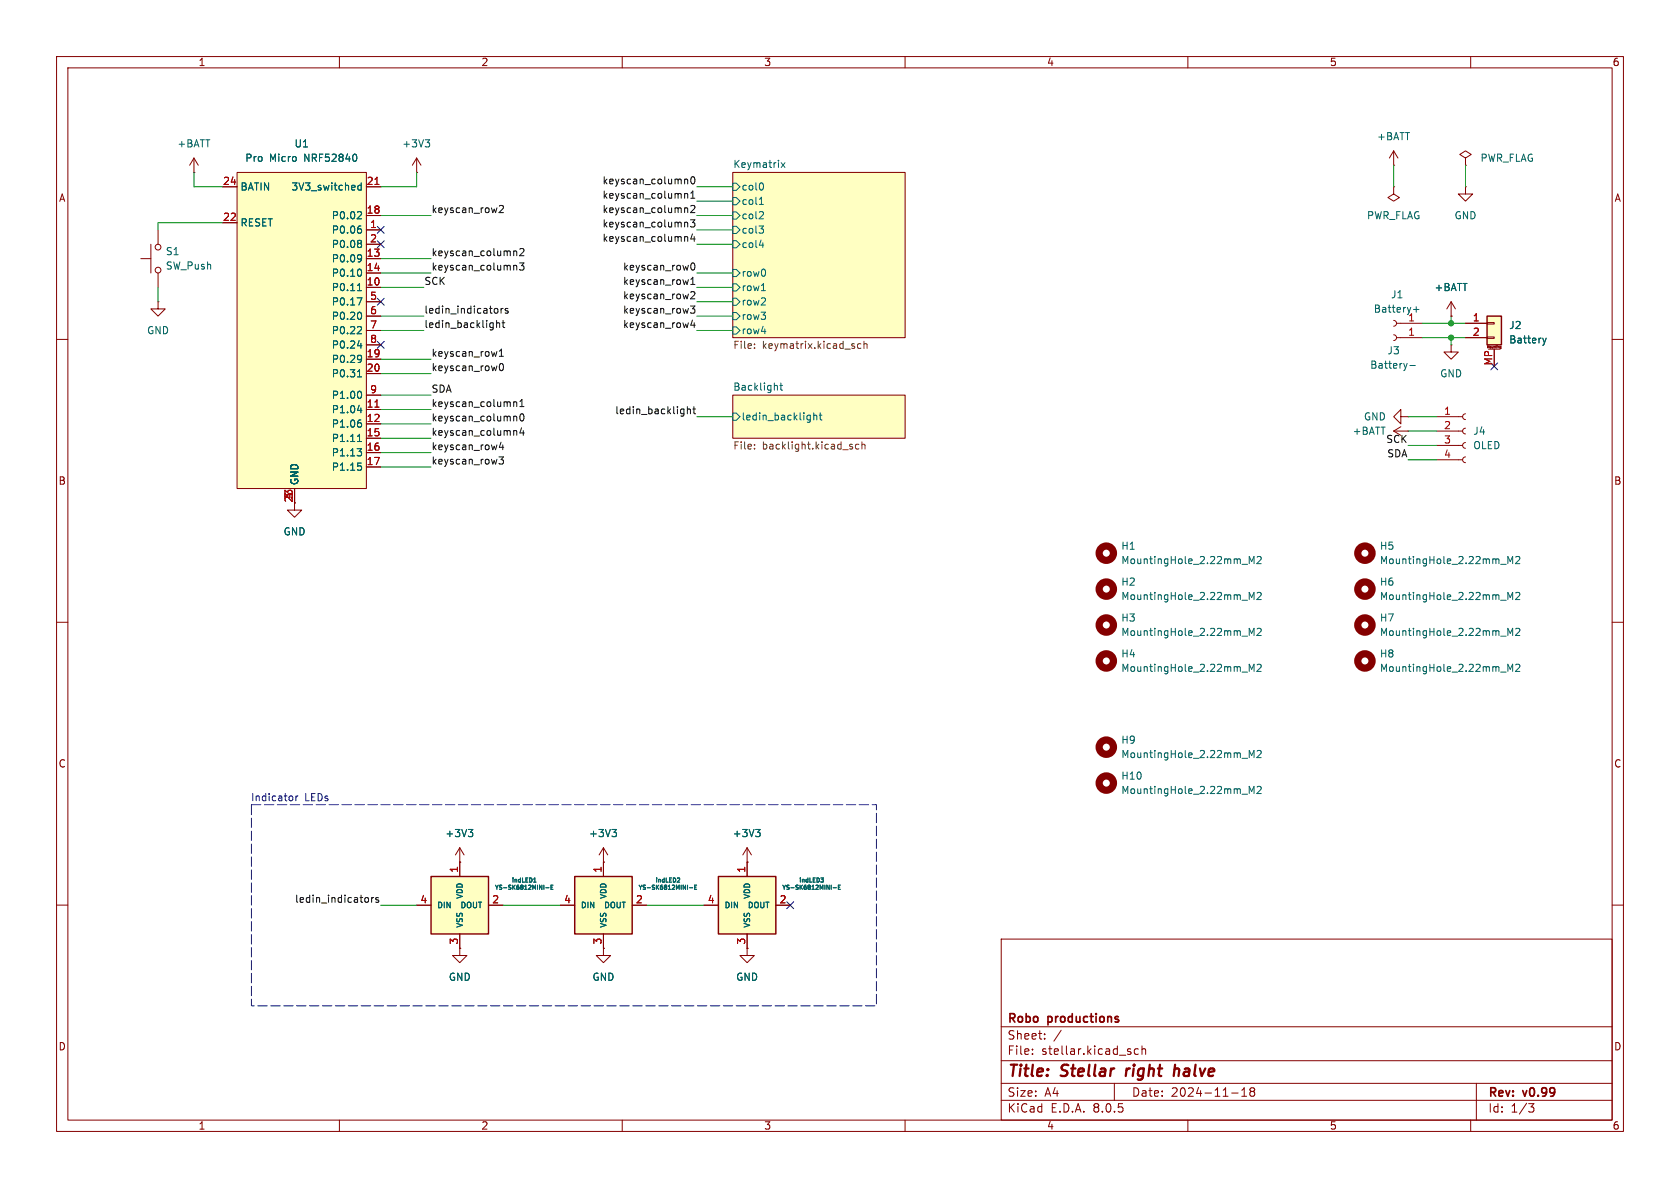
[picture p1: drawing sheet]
<svg xmlns="http://www.w3.org/2000/svg" width="297mm" height="210mm" viewBox="0 0 297 210" stroke-linecap="round" stroke-linejoin="round" font-family="sans-serif">
<g fill="none" stroke="#840000" stroke-width=".18">
<path d="M10 10h277v190h-277zM12 12h273v186h-273zM60 10v2M110 10v2M160 10v2M210 10v2M260 10v2M129.5 30.5h30.5v29.2h-30.5zM10 60h2M285 60h2M129.5 69.9h30.5v7.6h-30.5zM247.6 73.7v-1.3l-1.2 1.3 1.2 1.2v-1.2h1.3"/>
<path d="M248.9 73.7h.1M10 110h2M285 110h2M10 160h2M285 160h2M177 166h108v32h-108zM60 198v2M110 198v2M160 198v2M177 194.5h108M177 191.5h108M177 187.5h108"/>
<path d="M177 181.5h108M182.5 186.3v.1M182.5 185.5v.1M184.7 183.6v.1M184.7 182.8v.1M187.6 182.1l-1.3 2M197 191.5v3M201.2 185.5l-.4-.1-.3 .3v.4l.2 .2h.5M201.9 185.5l.2-.1 .4 .1v.9M201.9 184.9v1.5M210 198v2M217.7 193.2h1.2"/>
<path d="M219.5 193.8h.9M219.5 192.7l.5-.4v1.5M221.2 192.9l-.2 .3v.3l.2 .3 .5-.1 .1-.2-.1-.4-.2-.2M221.2 192.9l-.2-.2 .2-.4 .5 .1 .1 .2-.3 .3M221.2 192.9h.3M260 198v2M261 191.5v6.5M270.2 195.1h1l-.5 .6 .4 .1 .1 .5-.3 .3h-.4"/>
</g>
<path d="M199.2 188.9l-.2 1.3M207.7 188.2l-.2 2M208.4 189a.57 .57 0 0 0-.8 .1M208.5 189.2l-.2 1" fill="none" stroke="#840000" stroke-width=".4"/>
<g fill="#ffffc2" stroke="#ffffc2" stroke-width=".18">
<path d="M129.5 69.9h30.5v7.6h-30.5z"/>
<path d="M129.5 30.5h30.5v29.2h-30.5z"/>
</g>
<g fill="none" stroke="#006464" stroke-width=".18">
<path d="M129.5 32.4h.7l.6 .6-.6 .7h-.7zM129.5 34.9h.7l.6 .7-.6 .6h-.7zM129.5 37.5h.7l.6 .6-.6 .6h-.7zM134.2 39.9h.8l-.5 .5M134.2 36.1h.8M134.5 35.1l.1-.2v1.2M134.7 37.4l.3 .3-.1 .3-.7 .7h.8M134.8 32.4l.2 .4-.2 .7M138.1 28.8l.7 .8M138.8 28.8l-.7 .8M129.5 47.6h.7l.6 .7-.6 .6h-.7zM129.5 50.2h.7l.6 .6-.6 .6h-.7z"/>
<path d="M129.5 52.7h.7l.6 .6-.6 .7h-.7zM129.5 55.2h.7l.6 .7-.6 .6h-.7zM129.5 57.8h.7l.6 .6-.6 .7h-.7zM129.5 40h.7l.6 .6-.6 .7h-.7zM129.5 42.5h.7l.6 .7-.6 .6h-.7zM134.2 43.3h.8M134.6 51.4h.7M134.6 58.6h.8M134.7 40.4l.3 .3v.3l-.3 .2M134.9 42.9v.9M129.5 73h.7l.6 .7-.6 .6h-.7zM137.3 68.1l.1 .2v.7"/>
<path d="M137.9 68.1h.4M138 67.7v1.1l.3 .2M143.9 73v1.2M143.9 73.5l.1-.1 .3 .1 .1 .7M144.8 73.4h.5M145 73v1.1l.3 .1"/>
</g>
<path d="M133.4 79.3v.1M133.4 60.8v.1M133.4 61.5v.1M133.4 78.6v.1M150.6 79l.1 .1-.1 .3M150.6 78.5l.1 .1M151.8 78.6l-.3-.1-.3 .3 .2 .5h.4M152.2 60.8h-.4l-.2 .2 .1 .5h.5M152.4 78.7l.2-.2 .3 .1v.8M152.4 78.1v1.3M152.7 60.9l.2-.1h.3l.1 .8M152.7 60.3v1.3" fill="none" stroke="#725600" stroke-width=".18"/>
<path d="M127 154.9h10.2v10.2h-10.2z" fill="#ffffc2"/>
<path d="M127 154.9h10.2v10.2h-10.2z" fill="none" stroke="#840000" stroke-width=".25"/>
<g fill="none" stroke="#840000" stroke-width=".18">
<path d="M34.3 30.5h.1M34.3 27.9l-.8 1.3M34.3 27.9v2.6M34.3 27.9l.8 1.3M246.4 29.2h.1M246.4 33v1.3l1 .6-1 .7-1-.7 1-.6M246.4 33h.1M246.4 26.7l-.8 1.2M246.4 26.7v2.5M246.4 26.7l.7 1.2M259.1 27.9l1-.6-1-.6-1 .6 1 .6v1.3M259.1 29.2h.1"/>
<path d="M259.1 33v1.3h1.2l-1.2 1.3-1.3-1.3h1.3M259.1 33h.1M24.9 45.7h1.8M26.7 43.2v5.1M27.9 40.6v2.6M27.9 48.3v2.5M246.4 56.6l.3 .2 .2 .4-.2 .3-.3 .2M246.4 59.2l.3 .1 .2 .4-.2 .3-.3 .2M246.9 57.2h4.6M246.9 59.7h4.6M256.5 55.9h.1M256.5 53.3l-.7 1.3"/>
<path d="M256.5 53.3v2.6M256.5 53.3l.8 1.3M246.4 76.2l1.2 .8M246.4 76.2h2.5M247.6 75.4l-1.2 .8M248.9 76.2h.1M254 76.2h4.6M254 78.7h4.6M254 73.7h4.6M259.1 78.2l-.4 .2-.1 .3 .1 .4 .4 .1M259.1 75.7l-.4 .1-.1 .4 .1 .4 .4 .1M259.1 73.2l-.4 .1-.1 .4 .1 .3 .4 .2"/>
<path d="M52.1 88.9v1.3h1.2l-1.2 1.2-1.3-1.2h1.3M254 81.3h4.6M259.1 80.8l-.4 .1-.1 .4 .1 .3 .4 .2M106.7 152.4h.1M106.7 149.9l-.8 1.2M106.7 149.9v2.5M106.7 149.9l.7 1.2M132.1 152.4h.1M132.1 149.9v5M132.1 149.9l-.8 1.2M132.1 149.9l.7 1.2M124.5 160h2.5"/>
<path d="M132.1 165.1v2.5M137.2 160h2.5"/>
<circle cx="27.9" cy="43.7" r=".51"/>
<circle cx="27.9" cy="47.8" r=".51"/>
</g>
<g fill="none" stroke="#006464" stroke-width=".18">
<path d="M249.9 54.7h1M250.4 54.2v1M249.3 64.6h.9M265.3 99.8h1M266.6 99.6v-1.2l.4 .9 .4-.9v1.2M268 98.5l.4-.1 .3 .3-.8 .9h.8M219.6 112.5h.9M220.8 112.3v-1.2l.5 .9 .4-.9v1.2M222.2 111.2l.5-.1 .3 .3-.8 .9h.8M265.3 106.1h1M265.3 118.8h1M265.3 112.5h1"/>
<path d="M266.6 106v-1.3l.4 .9 .4-.9v1.3M266.6 112.3v-1.2l.4 .9 .4-.9v1.2M266.6 118.7v-1.3l.4 .9 .4-.9v1.3M268 104.8l.4-.1 .3 .4-.8 .9h.8M268 111.2l.4-.1 .3 .3-.8 .9h.8M268 117.5l.4-.1 .3 .4-.8 .9h.8M219.6 134.1h.9M220.8 133.9v-1.2l.5 .9 .4-.9v1.2M222.2 132.8l.5-.1 .3 .3-.8 .9h.8M108.2 146.6h.8l-.4 .5M108.7 147.1l.3 .3v.3l-.3 .2M133.6 146.6h.8l-.4 .5"/>
<path d="M134.1 147.1l.3 .3v.3l-.3 .2M145.1 155.2h.5l-.3 .3 .2 .1 .1 .2-.4 .1M147.3 156.9h.6M148.2 156.8h.3M148.6 156.5h-.4v.7h.4"/>
</g>
<g fill="none" stroke="#840000" stroke-width="1.3">
<circle cx="241.3" cy="97.8" r="1.27"/>
<circle cx="195.6" cy="110.5" r="1.27"/>
<circle cx="241.3" cy="104.1" r="1.27"/>
<circle cx="241.3" cy="116.8" r="1.27"/>
<circle cx="241.3" cy="110.5" r="1.27"/>
<circle cx="195.6" cy="132.1" r="1.27"/>
</g>
<path d="M101.6 154.9h10.2v10.2h-10.2z" fill="#ffffc2"/>
<path d="M101.6 154.9h10.2v10.2h-10.2z" fill="none" stroke="#840000" stroke-width=".25"/>
<path d="M27.9 53.3v1.3h1.3l-1.3 1.3-1.2-1.3h1.2M27.9 53.3h.1M106.7 152.4v2.5M99.1 160h2.5M106.7 167.6v1.3h1.2l-1.2 1.3-1.3-1.3h1.3M106.7 167.6h.1M106.7 165.1v2.5M111.8 160h2.5" fill="none" stroke="#840000" stroke-width=".18"/>
<path d="M119.8 155.2h.3l.1 .2-.5 .5h.5M121.9 156.9h.6M122.8 156.8h.3M123.2 156.5h-.4v.7h.4" fill="none" stroke="#006464" stroke-width=".18"/>
<path d="M76.2 154.9h10.2v10.2h-10.2z" fill="#ffffc2"/>
<path d="M76.2 154.9h10.2v10.2h-10.2z" fill="none" stroke="#840000" stroke-width=".25"/>
<path d="M81.3 152.4h.1M81.3 149.9v5M81.3 149.9l-.8 1.2M81.3 149.9l.7 1.2M73.7 160h2.5M81.3 167.6v1.3h1.2l-1.2 1.3-1.3-1.3h1.3M81.3 167.6h.1M81.3 165.1v2.5M86.4 160h2.5" fill="none" stroke="#840000" stroke-width=".18"/>
<g fill="none" stroke="#006464" stroke-width=".18">
<path d="M219.6 118.8h.9M220.8 118.7v-1.3l.5 .9 .4-.9v1.3M222.2 117.5l.5-.1 .3 .4-.8 .9h.8M222.2 139.1l.5-.1 .3 .4-.8 .9h.8M82.8 146.6h.8l-.4 .5M83.3 147.1l.3 .3v.3l-.3 .2M94.3 155.9h.5M94.4 155.4l.2-.2v.7M96.5 156.9h.6M97.4 156.8h.3M97.8 156.5h-.4v.7h.4M219.6 140.4h.9"/>
<path d="M220.8 140.3v-1.3l.5 .9 .4-.9v1.3"/>
</g>
<g fill="none" stroke="#840000" stroke-width="1.3">
<circle cx="195.6" cy="116.8" r="1.27"/>
<circle cx="195.6" cy="138.4" r="1.27"/>
</g>
<path d="M262.9 55.9h2.5v5.1h-2.5z" fill="#ffffc2"/>
<g fill="none" stroke="#840000" stroke-width=".18">
<path d="M259.1 57.2h3.8M259.1 59.7h3.8M262.9 59.6h1.3v.2h-1.3zM262.9 57h1.3v.3h-1.3zM263 61.5v-.4l.1 .3 .1-.3v.4M263.1 61.7h2.1M264.2 61.7v3.1M264.4 61.1v.4M264.6 61.1l.1 .1M264.7 61.2h.1M265.2 61.6h.1M265.2 61.3v.2h.1"/>
<path d="M265.2 61.3h.1v.3M265.2 61.3h.1M265.3 61.6h.1M132.1 167.6v1.3h1.2l-1.2 1.3-1.3-1.3h1.3M132.1 167.6h.1"/>
</g>
<path d="M262.9 55.9h2.5v5.1h-2.5z" fill="none" stroke="#840000" stroke-width=".25"/>
<path d="M272.7 59.8l.3 .8M273.3 59.8l-.3 .8M273 60.6l-.1 .4M219.6 99.8h.9M220.8 99.6v-1.2l.5 .9 .4-.9v1.2M222.2 98.5l.5-.1 .3 .3-.8 .9h.8M219.6 106.1h.9M220.8 106v-1.3l.5 .9 .4-.9v1.3M222.2 104.8l.5-.1 .3 .4-.8 .9h.8" fill="none" stroke="#006464" stroke-width=".18"/>
<g fill="none" stroke="#840000" stroke-width="1.3">
<circle cx="195.6" cy="97.8" r="1.27"/>
<circle cx="195.6" cy="104.1" r="1.27"/>
</g>
<path d="M41.9 30.5h22.9v55.9h-22.9z" fill="#ffffc2"/>
<g fill="none" stroke="#840000" stroke-width=".18">
<path d="M39.4 33h2.5M39.4 39.4h2.5M41.9 30.5h22.9v55.9h-22.9zM64.8 38.1h2.5M64.8 33h2.5M73.7 30.5h.1M73.7 27.9l-.8 1.3M73.7 27.9v2.6M73.7 27.9l.7 1.3M64.8 40.6h2.5M64.8 50.8h2.5M64.8 45.7h2.5"/>
<path d="M64.8 48.3h2.5M64.8 43.2h2.5M64.8 53.3h2.5M64.8 55.9h2.5M64.8 58.4h2.5M256.5 55.9h.1M259.1 57.2h3.8M259.1 59.7h3.8M64.8 72.4h2.5M64.8 74.9h2.5M64.8 77.5h2.5M64.8 63.5h2.5"/>
<path d="M64.8 66h2.5M64.8 61h2.5M64.8 69.9h2.5M256.5 61v1.2h1.3l-1.3 1.3-1.2-1.3h1.2M256.5 61h.1M264.2 61.7v3.1M52.1 86.4v2.5M64.8 80h2.5M64.8 82.6h2.5M81.3 152.4h.1M81.3 152.4v2.5M106.7 152.4h.1"/>
<path d="M106.7 152.4v2.5M132.1 152.4h.1M132.1 152.4v2.5M73.7 160h2.5M81.3 167.6h.1M81.3 165.1v2.5M86.4 160h2.5M99.1 160h2.5M106.7 167.6h.1M106.7 165.1v2.5M111.8 160h2.5M124.5 160h2.5"/>
<path d="M132.1 167.6h.1M132.1 165.1v2.5M137.2 160h2.5"/>
</g>
<g fill="none" stroke="#006464" stroke-width=".18">
<path d="M63 27.4l.1 .3-.1 .7M63.6 39.9h.2M63.7 37.4l.2 .3v.3l-.8 .7h.8M63.9 32.3v1.3M63.9 32.8h-.4l-.2 .2 .1 .5h.5M75.2 24.7h.8l-.5 .5M75.7 25.2l.3 .2v.3l-.3 .3M63.1 52.6h.9l-.6 1.3M63.2 51.4h.7M63.4 50.3l.2-.2v1.3M63.6 47.6a.79 .79 0 0 1 0 1.2M63.6 55.2a.79 .79 0 0 1 0 1.3"/>
<path d="M63.7 40.4l.2 .3v.3l-.2 .2M63.7 42.5l.2 .2-.2 .3 .2 .3v.2l-.2 .3M63.7 45l.2 .2a1.03 1.03 0 0 1-.2 1M63.7 57.7l.2 .3v.3l-.8 .7h.8M63.9 45.6l-.2 .2M272.7 59.8l.3 .8M273.3 59.8l-.3 .8M63.1 79.3h.8l-.4 .5M63.2 72.5h.8M63.2 78h.7M63.2 66.6h.7M63.2 61.1h.8"/>
<path d="M63.4 65.5l.2-.2v1.3M63.4 77l.2-.2v1.2M63.6 74.2h.2M63.6 69.2a.79 .79 0 0 1 0 1.2M63.7 62.8l.2 .1a1.03 1.03 0 0 1-.2 1.1M63.7 74.7l.2 .3v.3l-.2 .2M63.7 79.8l.2 .2v.3l-.2 .3M63.8 60.7v.8M63.8 72.1v.9M63.9 63.4l-.2 .2M273 60.6l-.1 .4M63.3 81.9h.6"/>
<path d="M63.7 82.3l.2 .3v.3l-.2 .2M82.8 146.6h.8l-.4 .5M83.3 147.1l.3 .3v.3l-.3 .2M94.3 155.9h.5M94.4 155.4l.2-.2v.7M96.5 156.9h.6M97.4 156.8h.3M97.8 156.5h-.4v.7h.4M108.2 146.6h.8l-.4 .5M108.7 147.1l.3 .3v.3l-.3 .2M119.8 155.2h.3l.1 .2-.5 .5h.5M121.9 156.9h.6"/>
<path d="M122.8 156.8h.3M123.2 156.5h-.4v.7h.4M133.6 146.6h.8l-.4 .5M134.1 147.1l.3 .3v.3l-.3 .2M145.1 155.2h.5l-.3 .3 .2 .1 .1 .2-.4 .1M147.3 156.9h.6M148.2 156.8h.3M148.6 156.5h-.4v.7h.4"/>
</g>
<path d="M66.3 32.6h.7M66.3 72h.7" fill="none" stroke="#a90000" stroke-width=".18"/>
<g fill="none" stroke="#0f0f0f" stroke-width=".18">
<path d="M88.3 36.4l.5-.1 .2 .4-.8 .9h.8M121 34.3l.2-.1 .3 .1 .1 .7M121 34.2v.8M121.1 31.7h.4l.1 .8M121.1 36.8h.4l.1 .8M121.1 39.3h.4l.1 .8M122.1 38.9h.7l-.4 .4 .4 .2v.5l-.2 .1-.5-.1M122.1 36.4l.5-.1 .2 .4-.7 .9h.7M122.1 34.1l.4-.3v1.2M122.1 35h.7M122.3 31.3l.1-.1a.68 .68 0 0 1 .5 .7 .68 .68 0 0 1-.5 .6 .84 .84 0 0 1-.1-1.2zM87.6 54.5l.3 .1 .1 .2v.4l-.4 .2"/>
<path d="M87.8 56.6v1.3M87.8 57.2l.2-.1h.3v.8M88.6 54.5v.9M88.8 57.1h.4M88.9 56.6v1.1l.3 .2M88.9 54.5l-.3 .3M89.8 54.6l-.3-.1-.2 .2 .1 .2 .4 .1v.3h-.5M90.9 47h.4l.1 .7M90.9 44.4h.4l.1 .8M91.8 46.5h.8l-.4 .5 .4 .1v.5l-.2 .1-.6-.1M91.9 44.1l.5-.2 .2 .4-.8 .9h.8M121.1 41.9h.4l.1 .8"/>
<path d="M121.7 49.4l-.2 .9M122.1 54.1h.7l-.4 .5 .4 .1v.5l-.2 .2-.5-.2M122.1 51.7l.5-.1 .2 .3-.7 .9h.7M122.1 50.3h.7M122.1 49.4l.4-.4v1.3M122.2 46.6l.2-.1a.68 .68 0 0 1 .5 .6 .68 .68 0 0 1-.5 .6l-.2-.1-.1-.3zM122.4 41.3l-.3 .9h.8M122.4 56.6l-.3 .9h.8M122.7 41.8v.9M122.7 57.1v.8M87.9 62.1l-.3 .9M88.3 63h.7"/>
<path d="M88.3 62.1l.3-.4v1.3M88.4 64.4l.2-.1a.68 .68 0 0 1 .4 .6 .68 .68 0 0 1-.4 .6l-.2-.1-.1-.4zM88.6 78.2l-.3 .9h.8M88.9 78.7v.8M90.8 71.2l.2-.2 .3 .1 .1 .8M90.8 71v.9M90.9 73.6h.4l.1 .8M90.9 76.2h.4l.1 .8M91.9 71.9h.7M91.9 71l.4-.4v1.3M92 73.3l.2-.2a.68 .68 0 0 1 .4 .7 .68 .68 0 0 1-.4 .6l-.2-.1-.1-.4zM92.2 75.6l-.3 .9h.8"/>
<path d="M92.5 76.1v.9M121.5 71.9v1.2M121.5 72.4l.2-.1 .3 .1 .1 .7M122.5 72.3h.5M122.7 71.9v1.1l.3 .1M88.2 80.8h.8l-.4 .5 .3 .1v.5l-.1 .1-.6-.1M64.7 158.7h.3l.2 .2-.1 .5-.4 .1M65.7 158.7v.8M66.1 158.7l-.4 .2M66.9 158.7h-.3l-.2 .1 .1 .2 .4 .1v.3h-.5"/>
</g>
<path d="M51.6 140.8l.2 .1-.2 .6M52.3 140.7v.9M52.7 140.7l-.4 .2" fill="none" stroke="#0000c2" stroke-width=".18"/>
<path d="M44.4 142.2h110.5v35.6h-110.5z" fill="none" stroke="#0000c2" stroke-width=".18" stroke-dasharray="1.7 .6"/>
<g fill="none" stroke="#009600" stroke-width=".18">
<path d="M34.3 30.5v2.5h5.1M39.4 39.4h-11.5v1.2M67.3 38.1h8.9M73.7 30.5v2.5h-6.4M123.2 35.6h6.3M123.2 33h6.3M123.2 38.1h6.3M246.4 29.2v3.8M259.1 29.2v3.8M27.9 50.8v2.5M67.3 55.9h7.6M67.3 58.4h7.6"/>
<path d="M67.3 45.7h8.9M67.3 50.8h7.6M67.3 48.3h8.9M123.2 55.9h6.3M123.2 40.6h6.3M123.2 43.2h6.3M123.2 58.4h6.3M123.2 50.8h6.3M123.2 48.3h6.3M123.2 53.3h6.3M251.5 57.2h7.6M251.5 59.7h7.6"/>
<path d="M256.5 55.9v1.3M256.5 59.7v1.3M67.3 63.5h8.9M67.3 66h8.9M67.3 69.9h8.9M67.3 77.5h8.9M67.3 74.9h8.9M67.3 72.4h8.9M123.2 73.7h6.3M248.9 73.7h5.1M248.9 78.7h5.1M248.9 76.2h5.1"/>
<path d="M67.3 82.6h8.9M67.3 80h8.9M248.9 81.3h5.1M67.3 160h6.4M88.9 160h10.2M114.3 160h10.2"/>
</g>
<path d="M66.7 42.6l1.2 1.2M66.7 52.7l1.2 1.2M66.7 40l1.2 1.2M67.9 42.6l-1.2 1.2M67.9 52.7l-1.2 1.2M67.9 40l-1.2 1.2M66.7 60.4l1.2 1.2M67.9 60.4l-1.2 1.2M263.6 64.2l1.2 1.2M264.8 64.2l-1.2 1.2M139.1 159.4l1.2 1.2M140.3 159.4l-1.2 1.2" fill="none" stroke="#000084" stroke-width=".18"/>
<g fill="#009600" stroke="#009600" stroke-width=".18">
<circle cx="256.5" cy="59.7" r=".46"/>
<circle cx="256.5" cy="57.2" r=".46"/>
</g>
<g font-size="2.8" fill="#840000">
<text x="178" y="190.9">Title:</text>
<text x="187.7" y="190.9">Stellar</text>
<text x="199.9" y="190.9">right</text>
<text x="209.2" y="190.9">halve</text>
</g>
<g font-size="2.1" fill="#840000">
<text x="178" y="184">Sheet:</text>
<text x="178" y="181.2">Robo</text>
<text x="185.3" y="181.2">productions</text>
<text x="178" y="186.7">File:</text>
<text x="184.1" y="186.7">stellar.kicad_sch</text>
<text x="178" y="196.9">KiCad</text>
<text x="178" y="194.1">Size:</text>
<text x="184.7" y="194.1">A4</text>
<text x="185.7" y="196.9">E.D.A.</text>
<text x="193.3" y="196.9">8.0.5</text>
<text x="200" y="194.1">Date:</text>
<text x="207" y="194.1">2024-11-18</text>
<text x="263" y="194.3">Rev:</text>
<text x="263" y="196.9">Id:</text>
<text x="267.1" y="196.9">1/3</text>
<text x="269.4" y="194.3">v0.99</text>
</g>
<g font-size="1.8" fill="#840000">
<text x="35" y="11.9">1</text>
<text x="85" y="11.9">2</text>
<text x="135" y="11.9">3</text>
<text x="185" y="11.9">4</text>
<text x="235" y="11.9">5</text>
<text x="285" y="11.9">6</text>
<text x="10.3" y="35.9">A</text>
<text x="285.3" y="35.9">A</text>
<text x="10.3" y="85.9">B</text>
<text x="285.3" y="85.9">B</text>
<text x="10.3" y="135.9">C</text>
<text x="285.3" y="135.9">C</text>
<text x="10.3" y="185.9">D</text>
<text x="285.3" y="185.9">D</text>
<text x="35" y="199.9">1</text>
<text x="85" y="199.9">2</text>
<text x="135" y="199.9">3</text>
<text x="185" y="199.9">4</text>
<text x="235" y="199.9">5</text>
<text x="285" y="199.9">6</text>
</g>
<g font-size="1.8" fill="#006464">
<text x="31.3" y="26.3">+BATT</text>
<text x="43.3" y="28.8">Pro</text>
<text x="47.6" y="28.8">Micro</text>
<text x="52" y="26.3">U1</text>
<text x="53.9" y="28.8">NRF52840</text>
<text x="71" y="26.3">+3V3</text>
<text x="129.5" y="29.8">Keymatrix</text>
<text x="243.3" y="25">+BATT</text>
<text x="261.6" y="28.8">PWR_FLAG</text>
<text x="42.4" y="33.9">BATIN</text>
<text x="51.4" y="33.9">3V3_switched</text>
<text x="131" y="33.9">col0</text>
<text x="42.4" y="40.2">RESET</text>
<text x="58.6" y="41.5">P0.06</text>
<text x="58.6" y="39">P0.02</text>
<text x="131" y="36.4">col1</text>
<text x="131" y="39">col2</text>
<text x="131" y="41.5">col3</text>
<text x="241.6" y="39">PWR_FLAG</text>
<text x="257" y="39">GND</text>
<text x="29.2" y="45.3">S1</text>
<text x="29.2" y="47.9">SW_Push</text>
<text x="58.6" y="46.6">P0.09</text>
<text x="58.6" y="44">P0.08</text>
<text x="131" y="44">col4</text>
<text x="58.6" y="51.7">P0.11</text>
<text x="58.6" y="49.1">P0.10</text>
<text x="131" y="49.1">row0</text>
<text x="131" y="51.7">row1</text>
<text x="245.8" y="52.9">J1</text>
<text x="253.5" y="51.7">+BATT</text>
<text x="25.9" y="59.3">GND</text>
<text x="58.6" y="54.2">P0.17</text>
<text x="58.6" y="56.7">P0.20</text>
<text x="58.6" y="59.3">P0.22</text>
<text x="131" y="54.2">row2</text>
<text x="131" y="56.7">row3</text>
<text x="131" y="59.3">row4</text>
<text x="242.8" y="55.5">Battery+</text>
<text x="248.8" y="56.9">1</text>
<text x="266.7" y="58.4">J2</text>
<text x="58.6" y="64.4">P0.29</text>
<text x="58.6" y="61.8">P0.24</text>
<text x="242.1" y="65.4">Battery-</text>
<text x="245.2" y="62.8">J3</text>
<text x="266.7" y="60.9">Battery</text>
<text x="58.6" y="66.9">P0.31</text>
<text x="58.6" y="70.7">P1.00</text>
<text x="129.5" y="69.1">Backlight</text>
<text x="254.5" y="66.9">GND</text>
<text x="58.6" y="73.3">P1.04</text>
<text x="58.6" y="75.8">P1.06</text>
<text x="131" y="74.5">ledin_backlight</text>
<text x="239" y="77.1">+BATT</text>
<text x="241" y="74.5">GND</text>
<text x="260.4" y="77.1">J4</text>
<text x="58.6" y="78.3">P1.11</text>
<text x="58.6" y="80.9">P1.13</text>
<text x="58.6" y="83.4">P1.15</text>
<text x="260.4" y="79.6">OLED</text>
<text x="52.9" y="85.9" transform="rotate(-90 52.9 85.9)">GND</text>
<text x="50" y="94.8">GND</text>
<text x="198.1" y="97.4">H1</text>
<text x="198.1" y="99.9">MountingHole_2.22mm_M2</text>
<text x="243.8" y="97.4">H5</text>
<text x="243.8" y="99.9">MountingHole_2.22mm_M2</text>
<text x="198.1" y="103.7">H2</text>
<text x="198.1" y="106.3">MountingHole_2.22mm_M2</text>
<text x="243.8" y="103.7">H6</text>
<text x="243.8" y="106.3">MountingHole_2.22mm_M2</text>
<text x="198.1" y="110.1">H3</text>
<text x="198.1" y="112.6">MountingHole_2.22mm_M2</text>
<text x="243.8" y="110.1">H7</text>
<text x="243.8" y="112.6">MountingHole_2.22mm_M2</text>
<text x="198.1" y="116.4">H4</text>
<text x="198.1" y="119">MountingHole_2.22mm_M2</text>
<text x="243.8" y="116.4">H8</text>
<text x="243.8" y="119">MountingHole_2.22mm_M2</text>
<text x="198.1" y="131.7">H9</text>
<text x="198.1" y="134.2">MountingHole_2.22mm_M2</text>
<text x="198.1" y="138">H10</text>
<text x="198.1" y="140.6">MountingHole_2.22mm_M2</text>
<text x="78.6" y="148.2">+3V3</text>
<text x="104" y="148.2">+3V3</text>
<text x="129.4" y="148.2">+3V3</text>
<text x="79.2" y="173.6">GND</text>
<text x="104.6" y="173.6">GND</text>
<text x="130" y="173.6">GND</text>
</g>
<g font-size="1.8" fill="#a90000">
<text x="39.3" y="32.8">24</text>
<text x="64.7" y="32.8">21</text>
<text x="39.3" y="39.1">22</text>
<text x="64.7" y="37.8">18</text>
<text x="65.3" y="40.4">1</text>
<text x="64.7" y="45.5">13</text>
<text x="65.3" y="42.9">2</text>
<text x="64.7" y="50.5">10</text>
<text x="64.7" y="48">14</text>
<text x="65.3" y="53.1">5</text>
<text x="65.3" y="55.6">6</text>
<text x="65.3" y="58.2">7</text>
<text x="248.8" y="59.4">1</text>
<text x="260.3" y="56.9">1</text>
<text x="260.3" y="59.4">2</text>
<text x="64.7" y="63.2">19</text>
<text x="64.7" y="65.8">20</text>
<text x="65.3" y="60.7">8</text>
<text x="263.9" y="64.7" transform="rotate(-90 263.9 64.7)">MP</text>
<text x="65.3" y="69.6">9</text>
<text x="64.7" y="72.1">11</text>
<text x="64.7" y="74.7">12</text>
<text x="64.7" y="77.2">15</text>
<text x="255.2" y="73.4">1</text>
<text x="255.2" y="75.9">2</text>
<text x="64.7" y="79.8">16</text>
<text x="64.7" y="82.3">17</text>
<text x="255.2" y="78.5">3</text>
<text x="255.2" y="81">4</text>
<text x="51.8" y="88.9" transform="rotate(-90 51.8 88.9)">23</text>
<text x="51.8" y="88.3" transform="rotate(-90 51.8 88.3)">4</text>
<text x="81" y="154.4" transform="rotate(-90 81 154.4)">1</text>
<text x="106.4" y="154.4" transform="rotate(-90 106.4 154.4)">1</text>
<text x="131.8" y="154.4" transform="rotate(-90 131.8 154.4)">1</text>
<text x="74.2" y="159.8">4</text>
<text x="86.9" y="159.8">2</text>
<text x="99.6" y="159.8">4</text>
<text x="112.3" y="159.8">2</text>
<text x="125" y="159.8">4</text>
<text x="137.7" y="159.8">2</text>
<text x="81" y="167.1" transform="rotate(-90 81 167.1)">3</text>
<text x="106.4" y="167.1" transform="rotate(-90 106.4 167.1)">3</text>
<text x="131.8" y="167.1" transform="rotate(-90 131.8 167.1)">3</text>
</g>
<g font-size="1.8" fill="#0f0f0f">
<text x="106.4" y="32.7">keyscan_column0</text>
<text x="106.4" y="35.2">keyscan_column1</text>
<text x="76.2" y="37.8">keyscan_row2</text>
<text x="106.4" y="40.3">keyscan_column3</text>
<text x="106.4" y="37.8">keyscan_column2</text>
<text x="76.2" y="47.9">keyscan_column3</text>
<text x="76.2" y="45.4">keyscan_column2</text>
<text x="106.4" y="42.8">keyscan_column4</text>
<text x="110" y="47.9">keyscan_row0</text>
<text x="74.9" y="50.5">SCK</text>
<text x="110" y="50.5">keyscan_row1</text>
<text x="110" y="53">keyscan_row2</text>
<text x="74.9" y="55.5">ledin_indicators</text>
<text x="74.9" y="58.1">ledin_backlight</text>
<text x="110" y="58.1">keyscan_row4</text>
<text x="110" y="55.5">keyscan_row3</text>
<text x="76.2" y="63.2">keyscan_row1</text>
<text x="76.2" y="65.7">keyscan_row0</text>
<text x="76.2" y="69.5">SDA</text>
<text x="76.2" y="77.1">keyscan_column4</text>
<text x="76.2" y="74.6">keyscan_column0</text>
<text x="76.2" y="72">keyscan_column1</text>
<text x="108.7" y="73.3">ledin_backlight</text>
<text x="76.2" y="79.7">keyscan_row4</text>
<text x="76.2" y="82.2">keyscan_row3</text>
<text x="245" y="78.4">SCK</text>
<text x="245.1" y="80.9">SDA</text>
<text x="52" y="159.7">ledin_indicators</text>
</g>
<g font-size="1.8" fill="#725600">
<text x="129.5" y="62">File:</text>
<text x="134.8" y="62">keymatrix.kicad_sch</text>
<text x="129.5" y="79.8">File:</text>
<text x="134.8" y="79.8">backlight.kicad_sch</text>
</g>
<g font-size="1.8" fill="#0000c2">
<text x="44.3" y="141.8">Indicator</text>
<text x="53.9" y="141.8">LEDs</text>
</g>
<g font-size="1.4" fill="#006464">
<text x="77.2" y="160.7">DIN</text>
<text x="81.3" y="160.7">DOUT</text>
<text x="82" y="159" transform="rotate(-90 82 159)">VDD</text>
<text x="102.6" y="160.7">DIN</text>
<text x="106.7" y="160.7">DOUT</text>
<text x="107.4" y="159" transform="rotate(-90 107.4 159)">VDD</text>
<text x="128" y="160.7">DIN</text>
<text x="132.1" y="160.7">DOUT</text>
<text x="132.8" y="159" transform="rotate(-90 132.8 159)">VDD</text>
<text x="82" y="164.1" transform="rotate(-90 82 164.1)">VSS</text>
<text x="107.4" y="164.1" transform="rotate(-90 107.4 164.1)">VSS</text>
<text x="132.8" y="164.1" transform="rotate(-90 132.8 164.1)">VSS</text>
</g>
<g font-size="1" fill="#006464">
<text x="87.4" y="157.5">YS-SK6812MINI-E</text>
<text x="90.4" y="156.2">indLED1</text>
<text x="112.8" y="157.5">YS-SK6812MINI-E</text>
<text x="115.8" y="156.2">indLED2</text>
<text x="138.2" y="157.5">YS-SK6812MINI-E</text>
<text x="141.2" y="156.2">indLED3</text>
</g>
<text font-size=".5" fill="#840000" x="262.7" y="61.8">Mounting</text>
</svg>
